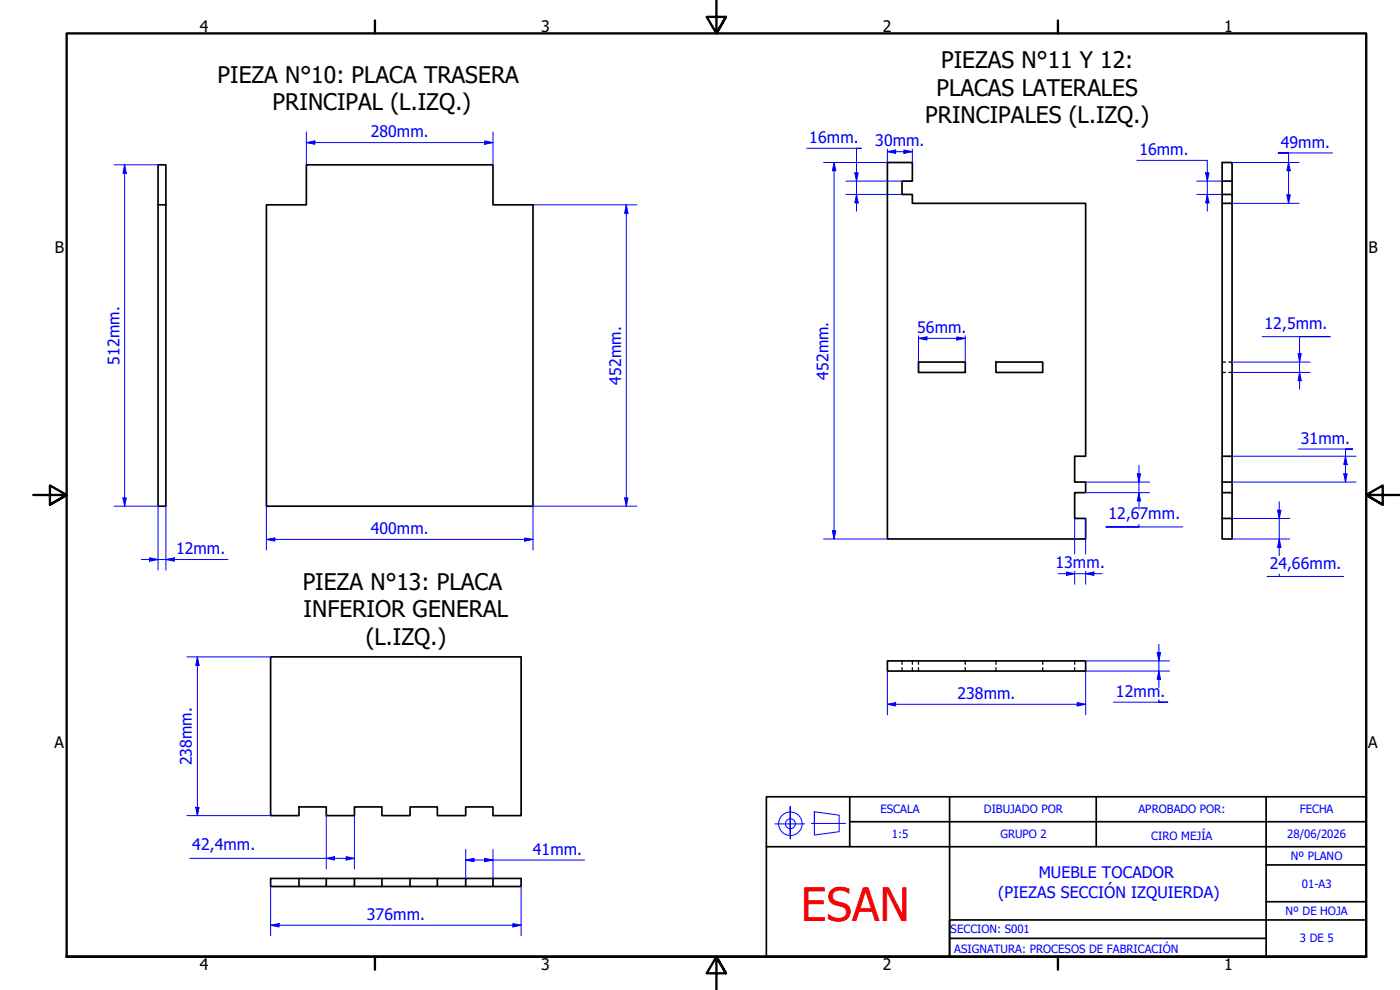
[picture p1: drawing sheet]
<svg xmlns="http://www.w3.org/2000/svg" width="420mm" height="297mm" viewBox="0 0 420 297" stroke-linecap="round" stroke-linejoin="round" font-family="sans-serif">
<!-- layer: Visible (ISO) -->
<g fill="none" stroke="#000" stroke-width=".51">
<path d="M47.4 49.5h2.4v12h-2.4zM266.3 48.8h7.5v5.5h-3.1v4h3.1v2.7h52v75.9h-3.3v7.7h3.3v3.2h-3.3v7.8h3.3v6.1h-59.5zM366.8 58.3v2.7h3v75.9M366.8 54.3v4h3v2.7M369.8 54.3v-5.5h-3v5.5h3v4M47.4 61.5v90.4h2.4v-90.4M79.9 61.5h12v-12h56.1v12h12v90.4h-80.1zM366.8 61v75.9h3v7.7M275.7 108.6h14v3.1h-14zM298.9 108.6h14v3.1h-14zM366.8 136.9v7.7h3v3.2M366.8 155.6h3v6.1h-3z"/>
<path d="M366.8 144.6v3.2h3v7.8M366.8 147.8v7.8M81.2 197.1h75.2v47.6h-8.4v-2.6h-8.2v2.6h-8.5v-2.6h-8.2v2.6h-8.5v-2.6h-8.2v2.6h-8.5v-2.6h-8.2v2.6h-8.5zM266.3 198.3h59.5v3h-59.5zM81.2 263.6h8.5v2.4h-8.5zM89.7 263.6h8.2M106.4 263.6h-8.5v2.4h-8.2M114.6 263.6h-8.2v2.4h-8.5M123.1 263.6h-8.5v2.4h-8.2M131.3 263.6h-8.2v2.4h-8.5M139.8 263.6h-8.5v2.4h-8.2M139.8 266h8.2v-2.4h8.4v2.4h-8.4"/>
<path d="M148 263.6h-8.2v2.4h-8.5"/>
</g>
<!-- layer: Hidden (ISO) -->
<g fill="none" stroke="#000" stroke-width=".38">
<path d="M366.8 108.6h1M366.8 111.7h1M368.8 108.6h1M368.8 111.7h1M270.7 198.3v1M273.8 198.3v1M275.7 198.3v1M289.7 198.3v1M298.9 198.3v1M312.9 198.3v1M322.5 198.3v1M270.7 200.3v1"/>
<path d="M273.8 200.3v1M275.7 200.3v1M289.7 200.3v1M298.9 200.3v1M312.9 200.3v1M322.5 200.3v1"/>
</g>
<!-- layer: CAJETIN -->
<g fill="none" stroke="#00f" stroke-width=".3">
<path d="M232.5 247.2h9M237.2 242v9.7v-9.7v8.7M243.5 247.1h10.2M244.4 243.6l7.4 1v4.9l-7.4 1.1v-7v3.5"/>
<circle cx="237.2" cy="247.2" r="3.5"/>
<circle cx="237.2" cy="247.2" r="1.49"/>
</g>
<!-- layer: Title (ISO) -->
<path d="M255 239.1v14.9M285 239.1v48v-11.1h125M329 239.1v14.9M380 239.1v48M230 254v-14.9h180v14.9M230 254h180v33.1h-180zM255 246.6h155M380 259.5h30M380 270.6h30M285 281.5h95" fill="none" stroke="#000" stroke-width=".51"/>
<!-- layer: Border (ISO) -->
<path d="M112.5 6.1v3.9M215 0v10l-2.9-4.9h5.8l-2.9 4.9 2.9-4.9M317.5 6.1v3.9M10 148.5h10l-5-2.8v5.7l5-2.9-5 2.9M420 148.5h-10l5-2.8v5.7l-5-2.9 5 2.9M20 287.1v-277.1h390v277.1h-390h390M112.5 287.1v3.8M217.9 292l-2.9-4.9 2.9 4.9h-5.8l2.9-4.9v9.9M317.5 287.1v3.8" fill="none" stroke="#000" stroke-width=".7"/>
<!-- layer: Dimension (ISO) -->
<path d="M188 61.5v2.5" fill="none" stroke="#00f" stroke-width=".3"/>
<path d="M188 61.5l.5 2.5h-1z" fill="#00f"/>
<path d="M188 61.5l.5 2.5h-1zM188 149.4v2.5" fill="none" stroke="#00f" stroke-width=".3"/>
<path d="M187.5 149.4h1l-.5 2.5z" fill="#00f"/>
<path d="M91.9 42.8h2.6M160 61.5h31.1M188 64v85.4M160 151.9h31.1M187.5 149.4h1l-.5 2.5z" fill="none" stroke="#00f" stroke-width=".3"/>
<path d="M91.9 42.8l2.6-.5v1z" fill="#00f"/>
<path d="M91.9 42.8l2.6-.5v1zM145.5 42.8h2.5" fill="none" stroke="#00f" stroke-width=".3"/>
<path d="M145.5 42.3l2.5 .5-2.5 .5z" fill="#00f"/>
<path d="M91.9 39.6v9.9M148 39.6v9.9M94.5 42.8h51M145.5 42.3l2.5 .5-2.5 .5zM79.9 161.8h2.6" fill="none" stroke="#00f" stroke-width=".3"/>
<path d="M79.9 161.8l2.6-.4v1z" fill="#00f"/>
<path d="M79.9 161.8l2.6-.4v1zM157.5 161.8h2.5" fill="none" stroke="#00f" stroke-width=".3"/>
<path d="M157.5 161.4l2.5 .4-2.5 .6z" fill="#00f"/>
<path d="M37.4 49.5v2.5M79.9 151.9v13.1M160 151.9v13.1M82.5 161.8h75M157.5 161.4l2.5 .4-2.5 .6z" fill="none" stroke="#00f" stroke-width=".3"/>
<path d="M37.4 49.5l.5 2.5h-1z" fill="#00f"/>
<path d="M37.4 49.5l.5 2.5h-1zM37.4 149.4v2.5" fill="none" stroke="#00f" stroke-width=".3"/>
<path d="M36.9 149.4h1l-.5 2.5z" fill="#00f"/>
<path d="M34.2 49.5h13.2M37.4 52v97.4M34.2 151.9h13.2M36.9 149.4h1l-.5 2.5zM44.9 167.9h2.5" fill="none" stroke="#00f" stroke-width=".3"/>
<path d="M44.9 167.4l2.5 .5-2.5 .5z" fill="#00f"/>
<path d="M44.9 167.4l2.5 .5-2.5 .5zM49.8 167.9h2.5" fill="none" stroke="#00f" stroke-width=".3"/>
<path d="M49.8 167.9l2.5-.5v1z" fill="#00f"/>
<path d="M47.4 151.9v19.2M49.8 151.9v19.2M42.4 167.9h2.5M47.4 167.9h2.4M49.8 167.9l2.5-.5v1zM52.3 167.9h16.1M81.2 277.6h2.6" fill="none" stroke="#00f" stroke-width=".3"/>
<path d="M81.2 277.6l2.6-.5v1z" fill="#00f"/>
<path d="M81.2 277.6l2.6-.5v1zM153.9 277.6h2.5" fill="none" stroke="#00f" stroke-width=".3"/>
<path d="M153.9 277.1l2.5 .5-2.5 .5z" fill="#00f"/>
<path d="M97.9 257.5h2.5M81.2 266v14.8M83.8 277.6h70.1M153.9 277.1l2.5 .5-2.5 .5zM156.4 266v14.8" fill="none" stroke="#00f" stroke-width=".3"/>
<path d="M97.9 257.5l2.5-.5v1z" fill="#00f"/>
<path d="M97.9 257.5l2.5-.5v1zM103.9 257.5h2.5" fill="none" stroke="#00f" stroke-width=".3"/>
<path d="M103.9 257l2.5 .5-2.5 .5z" fill="#00f"/>
<path d="M57 257.5h40.9M97.9 244.7v16M100.4 257.5h3.5M103.9 257l2.5 .5-2.5 .5zM106.4 244.7v16M139.8 258h2.4" fill="none" stroke="#00f" stroke-width=".3"/>
<path d="M139.8 258l2.4-.5v1.1z" fill="#00f"/>
<path d="M139.8 258l2.4-.5v1.1zM145.4 258h2.6" fill="none" stroke="#00f" stroke-width=".3"/>
<path d="M145.4 257.5l2.6 .5-2.6 .6z" fill="#00f"/>
<path d="M59.2 197.1v2.5M139.8 254.9v8.7M142.2 258h3.2M145.4 257.5l2.6 .5-2.6 .6zM148 258h27.5M148 254.9v8.7" fill="none" stroke="#00f" stroke-width=".3"/>
<path d="M59.2 197.1l.6 2.5h-1.1z" fill="#00f"/>
<path d="M59.2 197.1l.6 2.5h-1.1zM59.2 242.2v2.5" fill="none" stroke="#00f" stroke-width=".3"/>
<path d="M58.7 242.2h1.1l-.6 2.5z" fill="#00f"/>
<path d="M56.1 197.1h25.1M59.2 199.6v42.6M266.3 211.3h2.5M56.1 244.7h25.1M58.7 242.2h1.1l-.6 2.5z" fill="none" stroke="#00f" stroke-width=".3"/>
<path d="M266.3 211.3l2.5-.5v1z" fill="#00f"/>
<path d="M266.3 211.3l2.5-.5v1zM323.3 211.3h2.5" fill="none" stroke="#00f" stroke-width=".3"/>
<path d="M323.3 210.8l2.5 .5-2.5 .5z" fill="#00f"/>
<path d="M347.8 195.8v2.5M266.3 201.3v13.2M268.8 211.3h54.5M323.3 210.8l2.5 .5-2.5 .5zM325.8 201.3v13.2" fill="none" stroke="#00f" stroke-width=".3"/>
<path d="M347.3 195.8h1l-.5 2.5z" fill="#00f"/>
<path d="M347.3 195.8h1l-.5 2.5zM347.8 201.3v2.5" fill="none" stroke="#00f" stroke-width=".3"/>
<path d="M347.8 201.3l.5 2.5h-1z" fill="#00f"/>
<path d="M250.3 48.8v2.4M325.8 198.3h25.2M347.8 193.3v2.5M347.8 198.3v3M325.8 201.3h25.2M347.8 201.3l.5 2.5h-1zM347.8 209.9v.8h2.7h-16.4M347.8 203.8v2.5" fill="none" stroke="#00f" stroke-width=".3"/>
<path d="M250.3 48.8l.5 2.4h-1z" fill="#00f"/>
<path d="M250.3 48.8l.5 2.4h-1zM250.3 159.2v2.5" fill="none" stroke="#00f" stroke-width=".3"/>
<path d="M249.8 159.2h1l-.5 2.5z" fill="#00f"/>
<path d="M247.1 48.8h19.2M250.3 51.2v108M275.7 101.5h2.5M249.8 159.2h1l-.5 2.5zM247.1 161.7h19.2" fill="none" stroke="#00f" stroke-width=".3"/>
<path d="M275.7 101.5l2.5-.4v.9z" fill="#00f"/>
<path d="M275.7 101.5l2.5-.4v.9zM287.1 101.5h2.6" fill="none" stroke="#00f" stroke-width=".3"/>
<path d="M287.1 101.1l2.6 .4-2.6 .5z" fill="#00f"/>
<path d="M257 51.9v2.4M275.7 100.8v7.8M278.2 101.5h8.9M287.1 101.1l2.6 .4-2.6 .5zM289.7 100.8v7.8" fill="none" stroke="#00f" stroke-width=".3"/>
<path d="M256.5 51.9h1.1l-.6 2.4z" fill="#00f"/>
<path d="M256.5 51.9h1.1l-.6 2.4zM257 58.3v2.6" fill="none" stroke="#00f" stroke-width=".3"/>
<path d="M257 58.3l.6 2.6h-1.1z" fill="#00f"/>
<path d="M242.1 44.5h16.3h-1.4v7.4M253.9 54.3h16.8M253.9 58.3h16.8M257 58.3l.6 2.6h-1.1zM257 54.3v4M266.3 45.5h2.5M257 60.9v2.5" fill="none" stroke="#00f" stroke-width=".3"/>
<path d="M266.3 45.5l2.5-.5v1z" fill="#00f"/>
<path d="M266.3 45.5l2.5-.5v1zM271.3 45.5h2.5" fill="none" stroke="#00f" stroke-width=".3"/>
<path d="M271.3 45l2.5 .5-2.5 .5z" fill="#00f"/>
<path d="M266.3 44.8v4M268.8 45.5h2.5M271.3 45l2.5 .5-2.5 .5zM273.8 44.8v4M320 172.1h2.5" fill="none" stroke="#00f" stroke-width=".3"/>
<path d="M320 171.6l2.5 .5-2.5 .5z" fill="#00f"/>
<path d="M320 171.6l2.5 .5-2.5 .5zM325.8 172.1h2.5" fill="none" stroke="#00f" stroke-width=".3"/>
<path d="M325.8 172.1l2.5-.5v1z" fill="#00f"/>
<path d="M403.8 136.9v2.5M322.5 155.6v10.6M325.8 155.6v10.6M317.6 172.1h2.4M322.5 172.1h3.3M322.5 171.4v3.9M325.8 172.1l2.5-.5v1zM325.8 171.4v3.9M328.3 172.1h2.5" fill="none" stroke="#00f" stroke-width=".3"/>
<path d="M403.8 136.9l.5 2.5h-1z" fill="#00f"/>
<path d="M403.8 136.9l.5 2.5h-1zM403.8 142.2v2.4" fill="none" stroke="#00f" stroke-width=".3"/>
<path d="M403.3 142.2h1l-.5 2.4z" fill="#00f"/>
<path d="M369.8 136.9h37.2M389.6 134.7h16.4h-2.2v2.2M403.8 139.4v2.8M341.8 147.8v2.5M369.8 144.6h37.2M403.3 142.2h1l-.5 2.4z" fill="none" stroke="#00f" stroke-width=".3"/>
<path d="M341.8 147.8l.5 2.5h-1z" fill="#00f"/>
<path d="M341.8 147.8l.5 2.5h-1zM341.8 142.2v2.4" fill="none" stroke="#00f" stroke-width=".3"/>
<path d="M341.3 142.2h1l-.5 2.4z" fill="#00f"/>
<path d="M341.8 139.6v2.6M325.8 144.6h19.2M325.8 147.8h19.2M341.3 142.2h1l-.5 2.4zM341.8 157.3v.8h-9.9h23.1M341.8 144.6v3.2M341.8 150.3v2.5M383.9 153.1v2.5" fill="none" stroke="#00f" stroke-width=".3"/>
<path d="M383.4 153.1h1l-.5 2.5z" fill="#00f"/>
<path d="M383.4 153.1h1l-.5 2.5zM383.9 161.7v2.6" fill="none" stroke="#00f" stroke-width=".3"/>
<path d="M383.9 161.7l.5 2.6h-1z" fill="#00f"/>
<path d="M390 106.1v2.5M369.8 155.6h17.3M383.9 150.5v2.6M383.9 155.6v6.1M369.8 161.7h17.3M383.9 161.7l.5 2.6h-1zM383.9 172.2v.8h-3.6h23M383.9 164.3v2.4" fill="none" stroke="#00f" stroke-width=".3"/>
<path d="M389.6 106.1h.9l-.5 2.5z" fill="#00f"/>
<path d="M389.6 106.1h.9l-.5 2.5zM390 111.7v2.5" fill="none" stroke="#00f" stroke-width=".3"/>
<path d="M390 111.7l.5 2.5h-.9z" fill="#00f"/>
<path d="M362.3 58.3v2.6M369.8 111.7h23.4M369.8 108.6h23.4M378.8 101h20.4h-9.2v5.1M390 111.7l.5 2.5h-.9zM390 108.6v3.1M390 114.2v2.6" fill="none" stroke="#00f" stroke-width=".3"/>
<path d="M362.3 58.3l.5 2.6h-1z" fill="#00f"/>
<path d="M362.3 58.3l.5 2.6h-1zM362.3 51.9v2.4" fill="none" stroke="#00f" stroke-width=".3"/>
<path d="M361.8 51.9h1l-.5 2.4z" fill="#00f"/>
<path d="M341.2 48.1h21.1v3.8M359.2 58.3h7.6M359.2 54.3h7.6M361.8 51.9h1l-.5 2.4zM362.3 54.3v4M386.7 48.8v2.4M362.3 60.9v2.5" fill="none" stroke="#00f" stroke-width=".3"/>
<path d="M386.7 48.8l.5 2.4h-1z" fill="#00f"/>
<path d="M386.7 48.8l.5 2.4h-1zM386.7 58.5v2.5" fill="none" stroke="#00f" stroke-width=".3"/>
<path d="M386.2 58.5h1l-.5 2.5z" fill="#00f"/>
<path d="M369.8 48.8h20.1M386.2 58.5h1l-.5 2.5zM386.7 51.2v7.3M399.9 45.9h-16.3h3.1v2.9M369.8 61h20.1" fill="none" stroke="#00f" stroke-width=".3"/>
<text font-size="13.7" fill="#f00" x="240.3" y="276.2">ESAN</text>
<g font-size="6.9">
<text x="282.4" y="20.5">PIEZAS N°11 Y 12:</text>
<text x="65.3" y="24.9">PIEZA N°10: PLACA TRASERA</text>
<text x="281.1" y="28.8">PLACAS LATERALES</text>
<text x="81.8" y="33.1">PRINCIPAL (L.IZQ.)</text>
<text x="277.7" y="36.9">PRINCIPALES (L.IZQ.)</text>
<text x="90.9" y="177">PIEZA N°13: PLACA</text>
<text x="91.1" y="185.2">INFERIOR GENERAL</text>
<text x="109.8" y="193.5">(L.IZQ.)</text>
</g>
<g font-size="4.8">
<text x="59.9" y="9.6">4</text>
<text x="162.4" y="9.6">3</text>
<text x="264.9" y="9.6">2</text>
<text x="367.4" y="9.6">1</text>
<text x="16.4" y="76.1">B</text>
<text x="410.7" y="76.1">B</text>
<text x="16.4" y="224.5">A</text>
<text x="410.7" y="224.5">A</text>
<text x="59.9" y="290.9">4</text>
<text x="162.4" y="290.9">3</text>
<text x="264.9" y="290.9">2</text>
<text x="367.4" y="290.9">1</text>
</g>
<g font-size="4.8" fill="#00f">
<text x="111.3" y="41.2">280mm.</text>
<text x="242.9" y="42.9">16mm.</text>
<text x="262.6" y="43.9">30mm.</text>
<text x="341.9" y="46.5">16mm.</text>
<text x="384.4" y="44.3">49mm.</text>
<text x="275.3" y="99.9">56mm.</text>
<text x="379.5" y="98.6">12,5mm.</text>
<text x="35.8" y="109.4" transform="rotate(-90 35.8 109.4)">512mm.</text>
<text x="248.7" y="114" transform="rotate(-90 248.7 114)">452mm.</text>
<text x="186.4" y="115.4" transform="rotate(-90 186.4 115.4)">452mm.</text>
<text x="390.4" y="133.1">31mm.</text>
<text x="332.7" y="155.7">12,67mm.</text>
<text x="111.3" y="160.3">400mm.</text>
<text x="52.8" y="166.4">12mm.</text>
<text x="316.8" y="170.5">13mm.</text>
<text x="381.1" y="170.6">24,66mm.</text>
<text x="287.3" y="209.7">238mm.</text>
<text x="334.9" y="209.2">12mm.</text>
<text x="57.6" y="229.6" transform="rotate(-90 57.6 229.6)">238mm.</text>
<text x="57.7" y="255.1">42,4mm.</text>
<text x="159.9" y="256.5">41mm.</text>
<text x="311.7" y="263.6">MUEBLE TOCADOR</text>
<text x="299.6" y="269.3">(PIEZAS SECCIÓN IZQUIERDA)</text>
<text x="110.1" y="276">376mm.</text>
</g>
<g font-size="3.4" fill="#00f">
<text x="264.3" y="244">ESCALA</text>
<text x="295.3" y="244">DIBUJADO POR</text>
<text x="341.7" y="244">APROBADO POR:</text>
<text x="390.1" y="244">FECHA</text>
<text x="267.7" y="251.5">1:5</text>
<text x="300.2" y="251.5">GRUPO 2</text>
<text x="345.5" y="252">CIRO MEJÍA</text>
<text x="386.3" y="251.3">28/06/2026</text>
<text x="387.4" y="258.1">Nº PLANO</text>
<text x="390.7" y="266.3">01-A3</text>
<text x="385.8" y="274.6">Nº DE HOJA</text>
<text x="285.3" y="280.1">SECCION: S001</text>
<text x="286.4" y="285.9">ASIGNATURA: PROCESOS DE FABRICACIÓN</text>
<text x="390.1" y="282.8">3 DE 5</text>
</g>
</svg>
